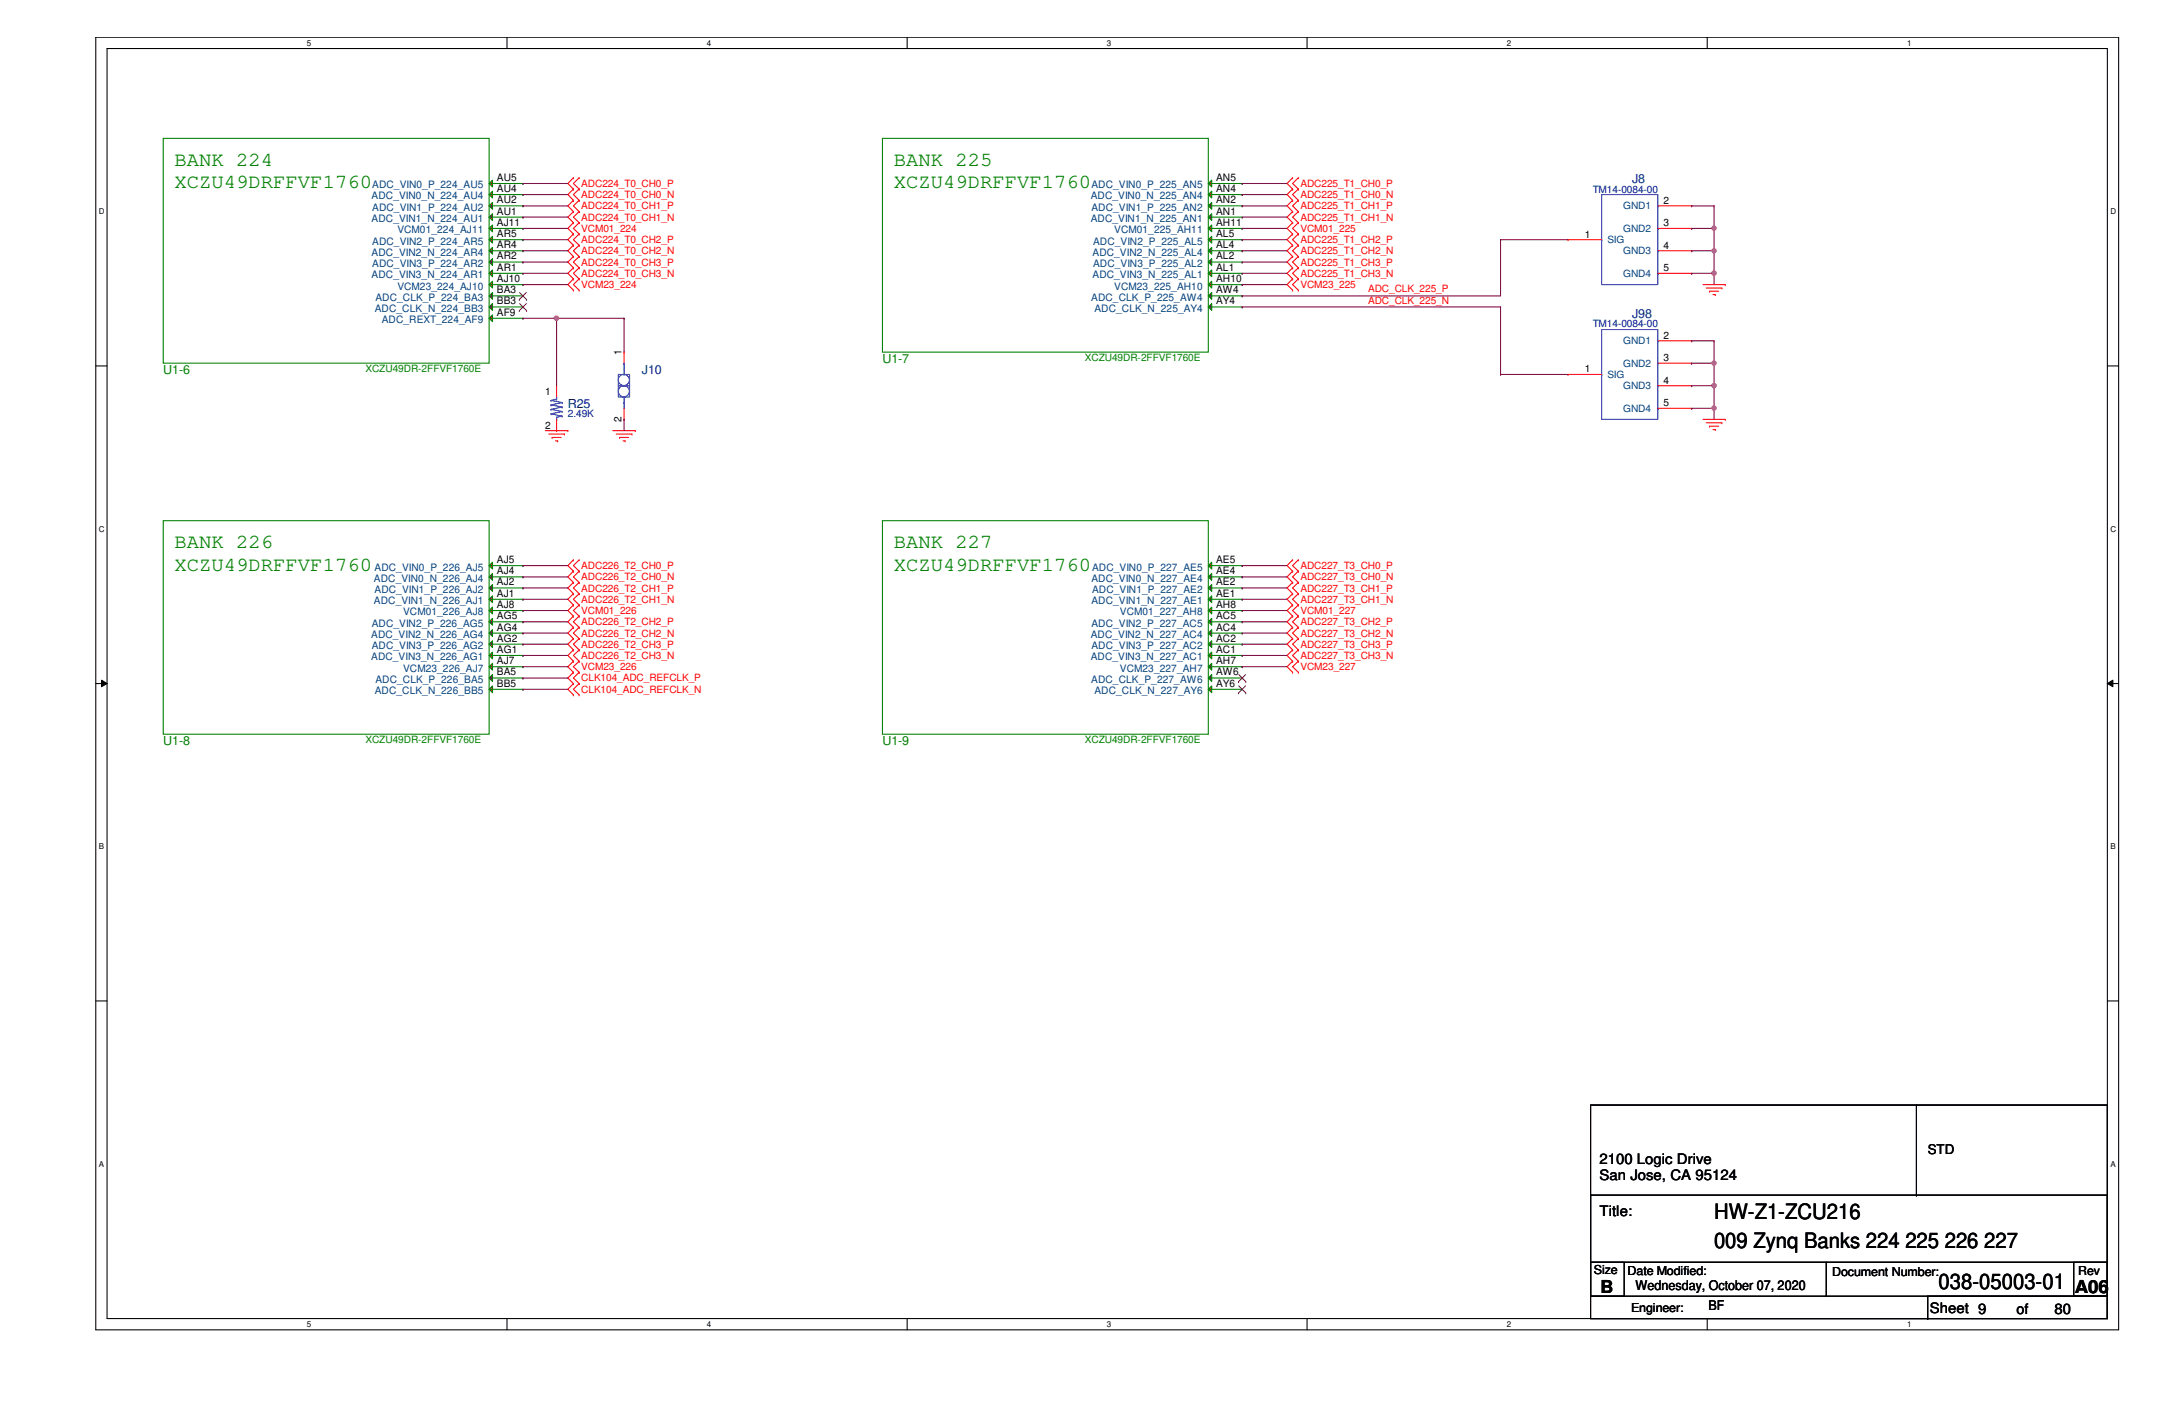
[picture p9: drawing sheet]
<svg xmlns="http://www.w3.org/2000/svg" width="432mm" height="279mm" viewBox="0 0 432 279" stroke-linecap="round" stroke-linejoin="round" font-family="sans-serif">
<path d="M19.1 7.4h402.3v257.1h-402.3zM21.3 9.7h397.8v252.5h-397.8z" fill="none" stroke="#000" stroke-width=".21"/>
<g fill="#fff">
<path d="M61 7.7h.9v1.7h-.9z"/>
<path d="M61 262.5h.9v1.7h-.9z"/>
</g>
<path d="M100.8 7.4v2.3M100.8 262.2v2.3" fill="none" stroke="#000" stroke-width=".21"/>
<g fill="#fff">
<path d="M140.6 7.7h.9v1.7h-.9z"/>
<path d="M140.6 262.5h.9v1.7h-.9z"/>
</g>
<path d="M180.4 7.4v2.3M180.4 262.2v2.3" fill="none" stroke="#000" stroke-width=".21"/>
<g fill="#fff">
<path d="M220.2 7.7h.9v1.7h-.9z"/>
<path d="M220.2 262.5h.9v1.7h-.9z"/>
</g>
<path d="M260 7.4v2.3M260 262.2v2.3" fill="none" stroke="#000" stroke-width=".21"/>
<g fill="#fff">
<path d="M299.7 7.7h.9v1.7h-.9z"/>
<path d="M299.7 262.5h.9v1.7h-.9z"/>
</g>
<path d="M339.6 7.4v2.3M339.6 262.2v2.3" fill="none" stroke="#000" stroke-width=".21"/>
<g fill="#fff">
<path d="M379.3 7.7h.9v1.7h-.9z"/>
<path d="M379.3 262.5h.9v1.7h-.9z"/>
<path d="M19.6 41.2h1.2v1.8h-1.2z"/>
<path d="M419.7 41.2h1.2v1.8h-1.2z"/>
<path d="M19.6 104.3h1.2v1.8h-1.2z"/>
<path d="M419.7 104.3h1.2v1.8h-1.2z"/>
</g>
<path d="M19.1 72.8h2.2M419.1 72.8h2.3" fill="none" stroke="#000" stroke-width=".21"/>
<g fill="#fff">
<path d="M19.6 167.5h1.1v1.7h-1.1z"/>
<path d="M419.7 167.5h1.1v1.7h-1.1z"/>
</g>
<path d="M19.1 135.9h2.2M419.1 135.9h2.3" fill="none" stroke="#000" stroke-width=".21"/>
<path d="M20.2 135.3l1.1 .6-1.1 .7zM419.1 135.9l1.1-.6v1.3z" fill="#000"/>
<path d="M20.2 135.3l1.1 .6-1.1 .7zM419.1 135.9l1.1-.6v1.3z" fill="none" stroke="#000" stroke-width=".2"/>
<g fill="#fff">
<path d="M19.6 230.6h1.1v1.8h-1.1z"/>
<path d="M419.7 230.6h1.1v1.8h-1.1z"/>
</g>
<g fill="none" stroke="#000" stroke-width=".21">
<path d="M19.1 199.1h2.2M419.1 199.1h2.3M316.4 219.8h102.7v42.4h-102.7zM381.2 219.8v17.9M316.4 237.7h102.7v13.3h-102.7zM381.2 237.7h.1M316.4 251h46.9v6.8h-46.9zM316.4 251h6.6v6.8h-6.6zM363.3 251h55.8v6.8h-55.8zM383.4 257.8h35.7v4.4h-35.7zM412.5 251h6.6v6.8h-6.6zM316.4 262.2h67"/>
<path d="M383.4 262.2h.1"/>
</g>
<g fill="none" stroke="#f00" stroke-width=".21">
<path d="M114 35.3h.1M114 37.6h.1M114 39.8h.1M114 35.3l-1.1 1.2 1.1 1.1M114 37.6l-1.1 1.1 1.1 1.1M114 39.8l-1.1 1.1 1.1 1.2M115.2 37.6h.1M115.2 35.3h.1M115.2 39.8h.1M115.2 35.3l-1.2 1.2 1.2 1.1M115.2 37.6l-1.2 1.1 1.2 1.1M115.2 39.8l-1.2 1.1 1.2 1.2"/>
<path d="M257.1 35.3h.1M257.1 37.6h.1M257.1 39.8h.1M257.1 35.3l-1.1 1.2 1.1 1.1M257.1 37.6l-1.1 1.1 1.1 1.1M257.1 39.8l-1.1 1.1 1.1 1.2M258.2 37.6h.1M258.2 35.3h.1M258.2 39.8h.1M258.2 35.3l-1.1 1.2 1.1 1.1M258.2 37.6l-1.1 1.1 1.1 1.1M258.2 39.8l-1.1 1.1 1.1 1.2"/>
<path d="M114 42.1h.1M114 44.3h.1M114 46.5h.1M114 48.8h.1M114 51h.1M114 53.3h.1M114 55.5h.1M114 57.7h.1M114 42.1l-1.1 1.1 1.1 1.1M114 44.3l-1.1 1.1 1.1 1.1M114 46.5l-1.1 1.2 1.1 1.1M114 48.8l-1.1 1.1 1.1 1.1"/>
<path d="M114 51l-1.1 1.1 1.1 1.2M114 53.3l-1.1 1.1 1.1 1.1M114 55.5l-1.1 1.1 1.1 1.1M115.2 42.1h.1M115.2 44.3h.1M115.2 46.5h.1M115.2 48.8h.1M115.2 51h.1M115.2 53.3h.1M115.2 55.5h.1M115.2 57.7h.1M115.2 42.1l-1.2 1.1 1.2 1.1"/>
<path d="M115.2 44.3l-1.2 1.1 1.2 1.1M115.2 46.5l-1.2 1.2 1.2 1.1M115.2 48.8l-1.2 1.1 1.2 1.1M115.2 51l-1.2 1.1 1.2 1.2M115.2 53.3l-1.2 1.1 1.2 1.1M115.2 55.5l-1.2 1.1 1.2 1.1M257.1 42.1h.1M257.1 44.3h.1M257.1 46.5h.1M257.1 48.8h.1M257.1 51h.1M257.1 53.3h.1"/>
<path d="M257.1 55.5h.1M257.1 57.7h.1M257.1 42.1l-1.1 1.1 1.1 1.1M257.1 44.3l-1.1 1.1 1.1 1.1M257.1 46.5l-1.1 1.2 1.1 1.1M257.1 48.8l-1.1 1.1 1.1 1.1M257.1 51l-1.1 1.1 1.1 1.2M257.1 53.3l-1.1 1.1 1.1 1.1M257.1 55.5l-1.1 1.1 1.1 1.1M258.2 42.1h.1M258.2 44.3h.1M258.2 46.5h.1"/>
<path d="M258.2 48.8h.1M258.2 51h.1M258.2 53.3h.1M258.2 55.5h.1M258.2 57.7h.1M258.2 42.1l-1.1 1.1 1.1 1.1M258.2 44.3l-1.1 1.1 1.1 1.1M258.2 46.5l-1.1 1.2 1.1 1.1M258.2 48.8l-1.1 1.1 1.1 1.1M258.2 51l-1.1 1.1 1.1 1.2M258.2 53.3l-1.1 1.1 1.1 1.1M258.2 55.5l-1.1 1.1 1.1 1.1"/>
<path d="M338.7 56.6h4.5M339.3 57.3h3.2M340 57.9h.1M340 57.9h1.8M340.7 58.6h.5M341.2 58.6h.1M342.5 57.3h.1M343.2 56.6h.1M110.7 76.7h.1M110.7 76.7v2.3M108.5 85.6h4.4M109.1 86.3h3.2"/>
<path d="M109.8 87h.1M109.8 87h1.8M110.5 87.7h.4M110.7 85.6h.1M110.7 83.4v2.2M110.9 87.7h.1M112.3 86.3h.1M112.9 85.6h.1M121.9 85.6h4.5M122.6 86.3h3.1M123.2 87h.1M123.2 87h1.8"/>
<path d="M123.9 87.7h.4M124.3 87.7h.1M125.7 86.3h.1M126.4 85.6h.1M338.7 83.4h4.5M339.3 84.1h3.2M340 84.8h.1M340 84.8h1.8M340.7 85.4h.5M341.2 85.4h.1M342.5 84.1h.1M343.2 83.4h.1"/>
<path d="M114 111.3h.1M114 113.6h.1M114 115.8h.1M114 118.1h.1M114 111.3l-1.1 1.2 1.1 1.1M114 113.6l-1.1 1.1 1.1 1.1M114 115.8l-1.1 1.1 1.1 1.2M114 118.1l-1.1 1.1 1.1 1.1M115.2 113.6h.1M115.2 111.3h.1M115.2 115.8h.1M115.2 118.1h.1"/>
<path d="M115.2 111.3l-1.2 1.2 1.2 1.1M115.2 113.6l-1.2 1.1 1.2 1.1M115.2 115.8l-1.2 1.1 1.2 1.2M115.2 118.1l-1.2 1.1 1.2 1.1M257.1 111.3h.1M257.1 113.6h.1M257.1 115.8h.1M257.1 118.1h.1M257.1 111.3l-1.1 1.2 1.1 1.1M257.1 113.6l-1.1 1.1 1.1 1.1M257.1 115.8l-1.1 1.1 1.1 1.2M257.1 118.1l-1.1 1.1 1.1 1.1"/>
<path d="M258.2 113.6h.1M258.2 111.3h.1M258.2 115.8h.1M258.2 118.1h.1M258.2 111.3l-1.1 1.2 1.1 1.1M258.2 113.6l-1.1 1.1 1.1 1.1M258.2 115.8l-1.1 1.1 1.1 1.2M258.2 118.1l-1.1 1.1 1.1 1.1M114 120.3h.1M114 122.5h.1M114 124.8h.1M114 127h.1"/>
<path d="M114 129.2h.1M114 131.5h.1M114 133.7h.1M114 135.9h.1M114 138.2h.1M114 120.3l-1.1 1.1 1.1 1.1M114 122.5l-1.1 1.2 1.1 1.1M114 124.8l-1.1 1.1 1.1 1.1M114 127l-1.1 1.1 1.1 1.1M114 129.2l-1.1 1.1 1.1 1.2M114 131.5l-1.1 1.1 1.1 1.1M114 133.7l-1.1 1.1 1.1 1.1"/>
<path d="M114 135.9l-1.1 1.2 1.1 1.1M115.2 120.3h.1M115.2 122.5h.1M115.2 124.8h.1M115.2 127h.1M115.2 129.2h.1M115.2 131.5h.1M115.2 133.7h.1M115.2 135.9h.1M115.2 138.2h.1M115.2 120.3l-1.2 1.1 1.2 1.1M115.2 122.5l-1.2 1.2 1.2 1.1"/>
<path d="M115.2 124.8l-1.2 1.1 1.2 1.1M115.2 127l-1.2 1.1 1.2 1.1M115.2 129.2l-1.2 1.1 1.2 1.2M115.2 131.5l-1.2 1.1 1.2 1.1M115.2 133.7l-1.2 1.1 1.2 1.1M115.2 135.9l-1.2 1.2 1.2 1.1M257.1 120.3h.1M257.1 122.5h.1M257.1 124.8h.1M257.1 127h.1M257.1 129.2h.1M257.1 131.5h.1"/>
<path d="M257.1 133.7h.1M257.1 120.3l-1.1 1.1 1.1 1.1M257.1 122.5l-1.1 1.2 1.1 1.1M257.1 124.8l-1.1 1.1 1.1 1.1M257.1 127l-1.1 1.1 1.1 1.1M257.1 129.2l-1.1 1.1 1.1 1.2M257.1 131.5l-1.1 1.1 1.1 1.1M258.2 120.3h.1M258.2 122.5h.1M258.2 124.8h.1M258.2 127h.1M258.2 129.2h.1"/>
<path d="M258.2 131.5h.1M258.2 133.7h.1M258.2 120.3l-1.1 1.1 1.1 1.1M258.2 122.5l-1.1 1.2 1.1 1.1M258.2 124.8l-1.1 1.1 1.1 1.1M258.2 127l-1.1 1.1 1.1 1.1M258.2 129.2l-1.1 1.1 1.1 1.2M258.2 131.5l-1.1 1.1 1.1 1.1"/>
</g>
<g fill="none" stroke="#00f" stroke-width=".21">
<path d="M109.6 79.6h.1M109.6 79.6l2.2 .5M110.7 79h.1M110.7 79.4h.1M110.7 79v.4M110.7 79.4l-1.1 .2M109.6 82.3h.1M109.6 81.4h.1M109.6 80.5h.1M109.6 82.3l2.2 .5M109.6 81.4l2.2 .4M109.6 80.5l2.2 .4"/>
<path d="M110.7 83.4h.1M110.7 83h.1M110.7 83v.4M111.8 80.1h.1M111.8 82.8h.1M111.8 81.8h.1M111.8 80.9h.1M111.8 82.8l-1.1 .2M111.8 81.8l-2.2 .5M111.8 80.9l-2.2 .5M111.8 80.1l-2.2 .4"/>
</g>
<path d="M175.5 27.5h64.8v42.5h-64.8z" fill="none" stroke="#008000" stroke-width=".21"/>
<path d="M240.3 36.5l.7-.7v1.4z" fill="#f00"/>
<path d="M240.3 36.5l.7-.7v1.4zM240.3 36.5h6.8M247.1 36.5h.1" fill="none" stroke="#008000" stroke-width=".21"/>
<path d="M240.3 38.7l.7-.7v1.4z" fill="#f00"/>
<path d="M240.3 38.7l.7-.7v1.4zM240.3 38.7h6.8M247.1 38.7h.1" fill="none" stroke="#008000" stroke-width=".21"/>
<path d="M240.3 40.9l.7-.6v1.3z" fill="#f00"/>
<path d="M240.3 40.9l.7-.6v1.3zM240.3 40.9h6.8M247.1 40.9h.1" fill="none" stroke="#008000" stroke-width=".21"/>
<path d="M240.3 43.2l.7-.7v1.4z" fill="#f00"/>
<path d="M240.3 43.2l.7-.7v1.4zM240.3 43.2h6.8M247.1 43.2h.1" fill="none" stroke="#008000" stroke-width=".21"/>
<path d="M240.3 45.4l.7-.7v1.4z" fill="#f00"/>
<path d="M240.3 45.4l.7-.7v1.4zM240.3 45.4h6.8M247.1 45.4h.1" fill="none" stroke="#008000" stroke-width=".21"/>
<path d="M240.3 47.7l.7-.7v1.3z" fill="#f00"/>
<path d="M240.3 47.7l.7-.7v1.3zM240.3 47.7h6.8M247.1 47.7h.1" fill="none" stroke="#008000" stroke-width=".21"/>
<path d="M240.3 49.9l.7-.7v1.3z" fill="#f00"/>
<path d="M240.3 49.9l.7-.7v1.3zM240.3 49.9h6.8M247.1 49.9h.1" fill="none" stroke="#008000" stroke-width=".21"/>
<path d="M240.3 52.1l.7-.7v1.4z" fill="#f00"/>
<path d="M240.3 52.1l.7-.7v1.4zM240.3 52.1h6.8M247.1 52.1h.1" fill="none" stroke="#008000" stroke-width=".21"/>
<path d="M240.3 54.4l.7-.7v1.3z" fill="#f00"/>
<path d="M240.3 54.4l.7-.7v1.3zM240.3 54.4h6.8M247.1 54.4h.1" fill="none" stroke="#008000" stroke-width=".21"/>
<path d="M240.3 56.6l.7-.7v1.4z" fill="#f00"/>
<path d="M240.3 56.6l.7-.7v1.4zM240.3 56.6h6.8M247.1 56.6h.1" fill="none" stroke="#008000" stroke-width=".21"/>
<path d="M240.3 58.8l.7-.6v1.3z" fill="#f00"/>
<path d="M240.3 58.8l.7-.6v1.3zM240.3 58.8h6.8M247.1 58.8h.1" fill="none" stroke="#008000" stroke-width=".21"/>
<path d="M240.3 61l.7-.6v1.3z" fill="#f00"/>
<path d="M240.3 61l.7-.6v1.3zM240.3 61h6.8M247.1 61h.1M32.5 103.5h64.8v42.5h-64.8z" fill="none" stroke="#008000" stroke-width=".21"/>
<path d="M318.6 38.7h11.1v17.9h-11.1zM318.6 47.7h.1M329.7 45.4h.1M329.7 49.9h.1M329.7 54.4h.1M329.7 40.9h.1" fill="none" stroke="#00f" stroke-width=".21"/>
<path d="M311.9 47.7h.1M311.9 47.7h6.7M329.7 40.9h6.8M329.7 45.4h6.8M329.7 49.9h6.8M329.7 54.4h6.8M336.5 40.9h.1M336.5 45.4h.1M336.5 49.9h.1M336.5 54.4h.1" fill="none" stroke="#f00" stroke-width=".21"/>
<path d="M97.3 112.5l.7-.7v1.4z" fill="#f00"/>
<path d="M97.3 112.5l.7-.7v1.4zM97.3 112.5h6.7M104 112.5h.1" fill="none" stroke="#008000" stroke-width=".21"/>
<path d="M97.3 114.7l.7-.7v1.4z" fill="#f00"/>
<path d="M97.3 114.7l.7-.7v1.4zM97.3 114.7h6.7M104 114.7h.1" fill="none" stroke="#008000" stroke-width=".21"/>
<path d="M97.3 116.9l.7-.7v1.4z" fill="#f00"/>
<path d="M97.3 116.9l.7-.7v1.4zM97.3 116.9h6.7M104 116.9h.1" fill="none" stroke="#008000" stroke-width=".21"/>
<path d="M97.3 119.2l.7-.7v1.3z" fill="#f00"/>
<path d="M97.3 119.2l.7-.7v1.3zM97.3 119.2h6.7M104 119.2h.1" fill="none" stroke="#008000" stroke-width=".21"/>
<path d="M98 120.7v1.4l-.7-.7z" fill="#f00"/>
<path d="M97.3 121.4h6.7M98 120.7v1.4l-.7-.7zM104 121.4h.1" fill="none" stroke="#008000" stroke-width=".21"/>
<path d="M97.3 123.7l.7-.7v1.3z" fill="#f00"/>
<path d="M97.3 123.7l.7-.7v1.3zM97.3 123.7h6.7M104 123.7h.1" fill="none" stroke="#008000" stroke-width=".21"/>
<path d="M97.3 125.9l.7-.7v1.4z" fill="#f00"/>
<path d="M97.3 125.9l.7-.7v1.4zM97.3 125.9h6.7M104 125.9h.1" fill="none" stroke="#008000" stroke-width=".21"/>
<path d="M98 127.4v1.4l-.7-.7z" fill="#f00"/>
<path d="M97.3 128.1h6.7M98 127.4v1.4l-.7-.7zM104 128.1h.1" fill="none" stroke="#008000" stroke-width=".21"/>
<path d="M97.3 130.3l.7-.6v1.3z" fill="#f00"/>
<path d="M97.3 130.3l.7-.6v1.3zM97.3 130.3h6.7M104 130.3h.1" fill="none" stroke="#008000" stroke-width=".21"/>
<path d="M97.3 132.6l.7-.7v1.4z" fill="#f00"/>
<path d="M97.3 132.6l.7-.7v1.4zM97.3 132.6h6.7M104 132.6h.1" fill="none" stroke="#008000" stroke-width=".21"/>
<path d="M97.3 134.8l.7-.6v1.3z" fill="#f00"/>
<path d="M97.3 134.8l.7-.6v1.3zM97.3 134.8h6.7M104 134.8h.1" fill="none" stroke="#008000" stroke-width=".21"/>
<path d="M98 136.4v1.4l-.7-.7z" fill="#f00"/>
<path d="M175.5 103.5h64.8v42.5h-64.8zM97.3 137.1h6.7M98 136.4v1.4l-.7-.7zM104 137.1h.1" fill="none" stroke="#008000" stroke-width=".21"/>
<path d="M240.3 112.5l.7-.7v1.4z" fill="#f00"/>
<path d="M240.3 112.5l.7-.7v1.4zM240.3 112.5h6.8M247.1 112.5h.1" fill="none" stroke="#008000" stroke-width=".21"/>
<path d="M240.3 114.7l.7-.7v1.4z" fill="#f00"/>
<path d="M240.3 114.7l.7-.7v1.4zM240.3 114.7h6.8M247.1 114.7h.1" fill="none" stroke="#008000" stroke-width=".21"/>
<path d="M240.3 116.9l.7-.7v1.4z" fill="#f00"/>
<path d="M240.3 116.9l.7-.7v1.4zM240.3 116.9h6.8M247.1 116.9h.1" fill="none" stroke="#008000" stroke-width=".21"/>
<path d="M240.3 119.2l.7-.7v1.3z" fill="#f00"/>
<path d="M240.3 119.2l.7-.7v1.3zM240.3 119.2h6.8M247.1 119.2h.1" fill="none" stroke="#008000" stroke-width=".21"/>
<path d="M240.3 121.4l.7-.7v1.4z" fill="#f00"/>
<path d="M240.3 121.4l.7-.7v1.4zM240.3 121.4h6.8M247.1 121.4h.1" fill="none" stroke="#008000" stroke-width=".21"/>
<path d="M240.3 123.7l.7-.7v1.3z" fill="#f00"/>
<path d="M240.3 123.7l.7-.7v1.3zM240.3 123.7h6.8M247.1 123.7h.1" fill="none" stroke="#008000" stroke-width=".21"/>
<path d="M240.3 125.9l.7-.7v1.4z" fill="#f00"/>
<path d="M240.3 125.9l.7-.7v1.4zM240.3 125.9h6.8M247.1 125.9h.1" fill="none" stroke="#008000" stroke-width=".21"/>
<path d="M240.3 128.1l.7-.7v1.4z" fill="#f00"/>
<path d="M240.3 128.1l.7-.7v1.4zM240.3 128.1h6.8M247.1 128.1h.1" fill="none" stroke="#008000" stroke-width=".21"/>
<path d="M240.3 130.3l.7-.6v1.3z" fill="#f00"/>
<path d="M240.3 130.3l.7-.6v1.3zM240.3 130.3h6.8M247.1 130.3h.1" fill="none" stroke="#008000" stroke-width=".21"/>
<path d="M240.3 132.6l.7-.7v1.4z" fill="#f00"/>
<path d="M240.3 132.6l.7-.7v1.4zM240.3 132.6h6.8M247.1 132.6h.1" fill="none" stroke="#008000" stroke-width=".21"/>
<path d="M240.3 134.8l.7-.6v1.3z" fill="#f00"/>
<path d="M240.3 134.8l.7-.6v1.3zM240.3 134.8h6.8M247.1 134.8h.1" fill="none" stroke="#008000" stroke-width=".21"/>
<path d="M246.3 135.6h.1M246.4 134.2l1.4 1.4M247.7 134.2l-1.4 1.4M247.8 135.6h.1" fill="none" stroke="#804000" stroke-width=".2"/>
<path d="M240.3 137.1l.7-.7v1.4z" fill="#f00"/>
<path d="M32.5 27.5h64.8v44.7h-64.8zM240.3 137.1l.7-.7v1.4zM240.3 137.1h6.8M247.1 137.1h.1" fill="none" stroke="#008000" stroke-width=".21"/>
<path d="M246.3 137.8h.1M246.4 136.4l1.4 1.4M247.7 136.4l-1.4 1.4M247.8 137.8h.1" fill="none" stroke="#804000" stroke-width=".2"/>
<g fill="none" stroke="#00f" stroke-width=".21">
<path d="M123 74.5h2.2v2.2h-2.2zM123 76.7h2.2v2.3h-2.2zM124.1 72.2h.1M124.1 74.5h.1M124.1 72.2v2.3M124.1 79v2.2M318.6 65.5h11.1v17.9h-11.1zM318.6 74.5h.1M329.7 72.2h.1M329.7 76.7h.1M329.7 67.8h.1M124.1 80.1h.1"/>
<path d="M329.7 81.2h.1"/>
<circle cx="124.1" cy="77.8" r="1.1"/>
<circle cx="124.1" cy="75.6" r="1.1"/>
</g>
<g fill="none" stroke="#f00" stroke-width=".21">
<path d="M124.1 70h.1M124.1 70v2.2M311.9 74.5h.1M311.9 74.5h6.7M329.7 67.8h6.8M329.7 72.2h6.8M329.7 76.7h6.8M336.5 67.8h.1M336.5 72.2h.1M336.5 76.7h.1M124.1 83.4h.1M124.1 81.2v2.2"/>
<path d="M329.7 81.2h6.8M336.5 81.2h.1"/>
</g>
<path d="M98 35.8v1.4l-.7-.7z" fill="#f00"/>
<path d="M97.3 36.5h6.7M98 35.8v1.4l-.7-.7zM104 36.5h.1" fill="none" stroke="#008000" stroke-width=".21"/>
<path d="M98 38v1.4l-.7-.7z" fill="#f00"/>
<path d="M97.3 38.7h6.7M98 38v1.4l-.7-.7zM104 38.7h.1" fill="none" stroke="#008000" stroke-width=".21"/>
<path d="M98 40.3v1.3l-.7-.7z" fill="#f00"/>
<path d="M97.3 40.9h6.7M98 40.3v1.3l-.7-.7zM104 40.9h.1" fill="none" stroke="#008000" stroke-width=".21"/>
<path d="M97.3 43.2l.7-.7v1.4z" fill="#f00"/>
<path d="M97.3 43.2l.7-.7v1.4zM97.3 43.2h6.7M104 43.2h.1" fill="none" stroke="#008000" stroke-width=".21"/>
<path d="M97.3 45.4l.7-.7v1.4z" fill="#f00"/>
<path d="M97.3 45.4l.7-.7v1.4zM97.3 45.4h6.7M104 45.4h.1" fill="none" stroke="#008000" stroke-width=".21"/>
<path d="M97.3 47.7l.7-.7v1.3z" fill="#f00"/>
<path d="M97.3 47.7l.7-.7v1.3zM97.3 47.7h6.7M104 47.7h.1" fill="none" stroke="#008000" stroke-width=".21"/>
<path d="M97.3 49.9l.7-.7v1.3z" fill="#f00"/>
<path d="M97.3 49.9l.7-.7v1.3zM97.3 49.9h6.7M104 49.9h.1" fill="none" stroke="#008000" stroke-width=".21"/>
<path d="M97.3 52.1l.7-.7v1.4z" fill="#f00"/>
<path d="M97.3 52.1l.7-.7v1.4zM97.3 52.1h6.7M104 52.1h.1" fill="none" stroke="#008000" stroke-width=".21"/>
<path d="M98 53.7v1.3l-.7-.6z" fill="#f00"/>
<path d="M97.3 54.4h6.7M98 53.7v1.3l-.7-.6zM104 54.4h.1" fill="none" stroke="#008000" stroke-width=".21"/>
<path d="M98 55.9v1.4l-.7-.7z" fill="#f00"/>
<path d="M97.3 56.6h6.7M98 55.9v1.4l-.7-.7zM104 56.6h.1" fill="none" stroke="#008000" stroke-width=".21"/>
<path d="M97.3 58.8l.7-.6v1.3z" fill="#f00"/>
<path d="M97.3 58.8l.7-.6v1.3zM97.3 58.8h6.7M104 58.8h.1" fill="none" stroke="#008000" stroke-width=".21"/>
<path d="M103.3 59.6h.1M103.3 58.2l1.4 1.4M104.7 58.2l-1.4 1.4M104.7 59.6h.1" fill="none" stroke="#804000" stroke-width=".2"/>
<path d="M98 60.4v1.3l-.7-.7z" fill="#f00"/>
<path d="M97.3 61h6.7M98 60.4v1.3l-.7-.7zM104 61h.1" fill="none" stroke="#008000" stroke-width=".21"/>
<path d="M103.3 61.8h.1M103.3 60.4l1.4 1.4M104.7 60.4l-1.4 1.4M104.7 61.8h.1" fill="none" stroke="#804000" stroke-width=".2"/>
<path d="M97.3 63.3l.7-.7v1.4z" fill="#f00"/>
<path d="M97.3 63.3l.7-.7v1.4zM97.3 63.3h6.7M104 63.3h.1" fill="none" stroke="#008000" stroke-width=".21"/>
<path d="M104 63.3h.1M104 63.3h20.1M110.7 63.3h.1M110.7 63.3v13.4M124.1 63.3h.1M124.1 63.3v6.7" fill="none" stroke="#800040" stroke-width=".21"/>
<circle cx="110.7" cy="63.3" r=".44" fill="#f0f"/>
<circle cx="110.7" cy="63.3" r=".44" fill="none" stroke="#f0f" stroke-width=".21"/>
<g fill="none" stroke="#800040" stroke-width=".21">
<path d="M104 36.5h.1M104 38.7h.1M104 36.5h8.9M104 38.7h8.9M247.1 36.5h.1M247.1 38.7h.1M247.1 36.5h8.9M247.1 38.7h8.9M104 40.9h.1M104 43.2h.1M104 45.4h.1M104 47.7h.1"/>
<path d="M104 49.9h.1M104 52.1h.1M104 54.4h.1M104 56.6h.1M104 40.9h8.9M104 43.2h8.9M104 45.4h8.9M104 47.7h8.9M104 49.9h8.9M104 52.1h8.9M104 54.4h8.9M104 56.6h8.9"/>
<path d="M247.1 40.9h.1M247.1 43.2h.1M247.1 45.4h.1M247.1 47.7h.1M247.1 49.9h.1M247.1 52.1h.1M247.1 54.4h.1M247.1 56.6h.1M247.1 40.9h8.9M247.1 43.2h8.9M247.1 45.4h8.9M247.1 47.7h8.9"/>
<path d="M247.1 49.9h8.9M247.1 52.1h8.9M247.1 54.4h8.9M247.1 56.6h8.9M336.5 40.9h.1M336.5 40.9h4.4M340.9 40.9h.1M340.9 40.9v4.5M124.1 83.4h.1M124.1 83.4v2.2M104 112.5h.1M104 114.7h.1"/>
<path d="M104 116.9h.1M104 119.2h.1M104 112.5h8.9M104 114.7h8.9M104 116.9h8.9M104 119.2h8.9M247.1 112.5h.1M247.1 114.7h.1M247.1 116.9h.1M247.1 119.2h.1M247.1 112.5h8.9M247.1 114.7h8.9"/>
<path d="M247.1 116.9h8.9M247.1 119.2h8.9M104 121.4h.1M104 123.7h.1M104 125.9h.1M104 128.1h.1M104 130.3h.1M104 132.6h.1M104 121.4h8.9M104 123.7h8.9M104 125.9h8.9M104 128.1h8.9"/>
<path d="M104 130.3h8.9M104 132.6h8.9M247.1 121.4h.1M247.1 123.7h.1M247.1 125.9h.1M247.1 128.1h.1M247.1 130.3h.1M247.1 132.6h.1M247.1 121.4h8.9M247.1 123.7h8.9M247.1 125.9h8.9M247.1 128.1h8.9"/>
<path d="M247.1 130.3h8.9M247.1 132.6h8.9"/>
</g>
<circle cx="340.9" cy="45.4" r=".43" fill="#f0f"/>
<circle cx="340.9" cy="45.4" r=".43" fill="none" stroke="#f0f" stroke-width=".21"/>
<path d="M336.5 45.4h.1M336.5 49.9h.1M336.5 45.4h4.4M336.5 49.9h4.4M340.9 45.4h.1M340.9 49.9h.1M340.9 45.4v9" fill="none" stroke="#800040" stroke-width=".21"/>
<circle cx="340.9" cy="54.3" r=".44" fill="#f0f"/>
<circle cx="340.9" cy="54.3" r=".44" fill="none" stroke="#f0f" stroke-width=".21"/>
<circle cx="340.9" cy="49.9" r=".43" fill="#f0f"/>
<circle cx="340.9" cy="49.9" r=".43" fill="none" stroke="#f0f" stroke-width=".21"/>
<g fill="none" stroke="#800040" stroke-width=".21">
<path d="M247.1 58.8h.1M247.1 58.8h51.4M336.5 54.4h.1M336.5 54.4h4.4M340.9 54.4h.1M340.9 54.4v2.2M247.1 61h.1M247.1 61h51.4M336.5 67.8h.1M336.5 72.2h.1M336.5 67.8h4.4M336.5 72.2h4.4"/>
<path d="M340.9 67.8h.1M340.9 72.2h.1M340.9 67.8v8.9"/>
</g>
<circle cx="340.9" cy="76.7" r=".44" fill="#f0f"/>
<circle cx="340.9" cy="76.7" r=".44" fill="none" stroke="#f0f" stroke-width=".21"/>
<circle cx="340.9" cy="72.2" r=".43" fill="#f0f"/>
<circle cx="340.9" cy="72.2" r=".43" fill="none" stroke="#f0f" stroke-width=".21"/>
<path d="M336.5 76.7h.1M336.5 76.7h4.4M340.9 76.7h.1M340.9 76.7v4.5h-4.4M336.5 81.2h.1" fill="none" stroke="#800040" stroke-width=".21"/>
<circle cx="340.9" cy="81.1" r=".43" fill="#f0f"/>
<circle cx="340.9" cy="81.1" r=".43" fill="none" stroke="#f0f" stroke-width=".21"/>
<g fill="none" stroke="#800040" stroke-width=".21">
<path d="M298.5 47.7h.1M298.5 47.7v11.1M298.5 47.7h13.4M298.5 74.5h.1M298.5 61h.1M298.5 74.5h13.4M298.5 61v13.5M340.9 81.2h.1M340.9 81.2v2.2M104 134.8h.1M104 137.1h.1M104 134.8h8.9"/>
<path d="M104 137.1h8.9"/>
</g>
<circle cx="110.7" cy="63.3" r=".44" fill="#f0f"/>
<circle cx="110.7" cy="63.3" r=".44" fill="none" stroke="#f0f" stroke-width=".21"/>
<circle cx="340.9" cy="45.4" r=".43" fill="#f0f"/>
<circle cx="340.9" cy="45.4" r=".43" fill="none" stroke="#f0f" stroke-width=".21"/>
<circle cx="340.9" cy="54.3" r=".44" fill="#f0f"/>
<circle cx="340.9" cy="54.3" r=".44" fill="none" stroke="#f0f" stroke-width=".21"/>
<circle cx="340.9" cy="49.9" r=".43" fill="#f0f"/>
<circle cx="340.9" cy="49.9" r=".43" fill="none" stroke="#f0f" stroke-width=".21"/>
<circle cx="340.9" cy="76.7" r=".44" fill="#f0f"/>
<circle cx="340.9" cy="76.7" r=".44" fill="none" stroke="#f0f" stroke-width=".21"/>
<circle cx="340.9" cy="72.2" r=".43" fill="#f0f"/>
<circle cx="340.9" cy="72.2" r=".43" fill="none" stroke="#f0f" stroke-width=".21"/>
<circle cx="340.9" cy="81.1" r=".43" fill="#f0f"/>
<circle cx="340.9" cy="81.1" r=".43" fill="none" stroke="#f0f" stroke-width=".21"/>
<g font-size="4.2">
<text x="340.9" y="242.4">HW-Z1-ZCU216</text>
<text x="340.9" y="248.2">009 Zynq Banks 224 225 226 227</text>
<text x="385.6" y="256.4">038-05003-01</text>
</g>
<g font-size="4" fill="#008000">
<text x="34.7" y="33">BANK 224</text>
<text x="177.8" y="33">BANK 225</text>
<text x="34.7" y="37.5">XCZU49DRFFVF1760</text>
<text x="177.8" y="37.5">XCZU49DRFFVF1760</text>
<text x="34.7" y="113.5">XCZU49DRFFVF1760</text>
<text x="34.7" y="109">BANK 226</text>
<text x="177.8" y="113.5">XCZU49DRFFVF1760</text>
<text x="177.8" y="109">BANK 227</text>
</g>
<g font-size="3.6">
<text x="318.3" y="257">B</text>
<text x="412.7" y="257">A06</text>
</g>
<g font-size="2.9">
<text x="318.1" y="231.5">2100 Logic Drive</text>
<text x="318.1" y="234.7">San Jose, CA 95124</text>
<text x="318.1" y="241.8">Title:</text>
<text x="383.8" y="261">Sheet 9</text>
<text x="401.1" y="261.2">of</text>
<text x="408.6" y="261.2">80</text>
</g>
<g font-size="2.7">
<text x="383.4" y="229.5">STD</text>
<text x="325.3" y="256.6">Wednesday, October 07, 2020</text>
<text x="339.8" y="260.6">BF</text>
</g>
<g font-size="2.5" fill="#000080">
<text x="324.6" y="36.5">J8</text>
<text x="324.6" y="63.3">J98</text>
<text x="127.7" y="74.5">J10</text>
<text x="112.9" y="81.2">R25</text>
</g>
<g font-size="2.5" fill="#008000">
<text x="32.5" y="74.5">U1-6</text>
<text x="175.5" y="72.3">U1-7</text>
<text x="32.5" y="148.3">U1-8</text>
<text x="175.5" y="148.3">U1-9</text>
</g>
<g font-size="2.5">
<text x="317" y="253.3">Size</text>
<text x="323.7" y="253.5">Date Modified:</text>
<text x="364.4" y="253.7">Document Number:</text>
<text x="413.3" y="253.5">Rev</text>
<text x="324.4" y="260.9">Engineer:</text>
</g>
<g font-size="2">
<text x="98.8" y="36">AU5</text>
<text x="241.9" y="36">AN5</text>
<text x="98.8" y="38.2">AU4</text>
<text x="98.8" y="40.4">AU2</text>
<text x="241.9" y="38.2">AN4</text>
<text x="241.9" y="40.4">AN2</text>
<text x="330.9" y="40.5">2</text>
<text x="98.8" y="42.7">AU1</text>
<text x="98.8" y="44.9">AJ11</text>
<text x="98.8" y="47.2">AR5</text>
<text x="241.9" y="42.7">AN1</text>
<text x="241.9" y="44.9">AH11</text>
<text x="241.9" y="47.2">AL5</text>
<text x="315.2" y="47.2">1</text>
<text x="330.9" y="45">3</text>
<text x="98.8" y="49.4">AR4</text>
<text x="98.8" y="51.6">AR2</text>
<text x="98.8" y="53.8">AR1</text>
<text x="241.9" y="49.4">AL4</text>
<text x="241.9" y="51.6">AL2</text>
<text x="241.9" y="53.8">AL1</text>
<text x="330.9" y="49.5">4</text>
<text x="330.9" y="53.9">5</text>
<text x="98.8" y="56.1">AJ10</text>
<text x="98.8" y="58.3">BA3</text>
<text x="241.9" y="56.1">AH10</text>
<text x="241.9" y="58.3">AW4</text>
<text x="98.8" y="60.5">BB3</text>
<text x="98.8" y="62.8">AF9</text>
<text x="241.9" y="60.5">AY4</text>
<text x="123.6" y="70.7" transform="rotate(-90 123.6 70.7)">1</text>
<text x="330.9" y="67.4">2</text>
<text x="330.9" y="71.8">3</text>
<text x="315.2" y="74">1</text>
<text x="330.9" y="76.3">4</text>
<text x="108.5" y="78.5">1</text>
<text x="123.6" y="83.9" transform="rotate(-90 123.6 83.9)">2</text>
<text x="330.9" y="80.8">5</text>
<text x="108.5" y="85.2">2</text>
<text x="98.8" y="112">AJ5</text>
<text x="241.9" y="112">AE5</text>
<text x="98.8" y="114.2">AJ4</text>
<text x="98.8" y="116.4">AJ2</text>
<text x="98.8" y="118.7">AJ1</text>
<text x="241.9" y="114.2">AE4</text>
<text x="241.9" y="116.4">AE2</text>
<text x="241.9" y="118.7">AE1</text>
<text x="98.8" y="120.9">AJ8</text>
<text x="98.8" y="123.1">AG5</text>
<text x="98.8" y="125.4">AG4</text>
<text x="241.9" y="120.9">AH8</text>
<text x="241.9" y="123.1">AC5</text>
<text x="241.9" y="125.4">AC4</text>
<text x="98.8" y="127.6">AG2</text>
<text x="98.8" y="129.8">AG1</text>
<text x="241.9" y="127.6">AC2</text>
<text x="241.9" y="129.8">AC1</text>
<text x="98.8" y="132.1">AJ7</text>
<text x="98.8" y="134.3">BA5</text>
<text x="98.8" y="136.6">BB5</text>
<text x="241.9" y="132.1">AH7</text>
<text x="241.9" y="134.3">AW6</text>
<text x="241.9" y="136.6">AY6</text>
</g>
<g font-size="2" fill="#004080">
<text x="73.9" y="39.7">ADC_VIN0_N_224_AU4</text>
<text x="74" y="37.5">ADC_VIN0_P_224_AU5</text>
<text x="74" y="41.9">ADC_VIN1_P_224_AU2</text>
<text x="217" y="39.7">ADC_VIN0_N_225_AN4</text>
<text x="217.1" y="37.5">ADC_VIN0_P_225_AN5</text>
<text x="217.1" y="41.9">ADC_VIN1_P_225_AN2</text>
<text x="322.8" y="41.7">GND1</text>
<text x="73.9" y="44.2">ADC_VIN1_N_224_AU1</text>
<text x="79" y="46.4">VCM01_224_AJ11</text>
<text x="217" y="44.2">ADC_VIN1_N_225_AN1</text>
<text x="221.6" y="46.4">VCM01_225_AH11</text>
<text x="322.8" y="46.1">GND2</text>
<text x="73.9" y="50.8">ADC_VIN2_N_224_AR4</text>
<text x="74" y="48.6">ADC_VIN2_P_224_AR5</text>
<text x="74" y="53.1">ADC_VIN3_P_224_AR2</text>
<text x="217.3" y="50.8">ADC_VIN2_N_225_AL4</text>
<text x="217.4" y="48.6">ADC_VIN2_P_225_AL5</text>
<text x="217.4" y="53.1">ADC_VIN3_P_225_AL2</text>
<text x="319.7" y="48.3">SIG</text>
<text x="322.8" y="50.6">GND3</text>
<text x="73.9" y="55.3">ADC_VIN3_N_224_AR1</text>
<text x="74.7" y="59.8">ADC_CLK_P_224_BA3</text>
<text x="79" y="57.6">VCM23_224_AJ10</text>
<text x="217" y="59.8">ADC_CLK_P_225_AW4</text>
<text x="217.3" y="55.3">ADC_VIN3_N_225_AL1</text>
<text x="221.6" y="57.6">VCM23_225_AH10</text>
<text x="322.8" y="55.1">GND4</text>
<text x="74.5" y="62">ADC_CLK_N_224_BB3</text>
<text x="75.9" y="64.3">ADC_REXT_224_AF9</text>
<text x="217.7" y="62">ADC_CLK_N_225_AY4</text>
<text x="322.8" y="68.5">GND1</text>
<text x="319.7" y="75.2">SIG</text>
<text x="322.8" y="72.9">GND2</text>
<text x="322.8" y="77.4">GND3</text>
<text x="322.8" y="81.9">GND4</text>
<text x="74.5" y="113.5">ADC_VIN0_P_226_AJ5</text>
<text x="217.2" y="113.5">ADC_VIN0_P_227_AE5</text>
<text x="74.4" y="115.7">ADC_VIN0_N_226_AJ4</text>
<text x="74.5" y="117.9">ADC_VIN1_P_226_AJ2</text>
<text x="217.1" y="115.7">ADC_VIN0_N_227_AE4</text>
<text x="217.2" y="117.9">ADC_VIN1_P_227_AE2</text>
<text x="74" y="124.6">ADC_VIN2_P_226_AG5</text>
<text x="74.4" y="120.1">ADC_VIN1_N_226_AJ1</text>
<text x="80.2" y="122.4">VCM01_226_AJ8</text>
<text x="217.1" y="120.1">ADC_VIN1_N_227_AE1</text>
<text x="217.1" y="124.6">ADC_VIN2_P_227_AC5</text>
<text x="222.8" y="122.4">VCM01_227_AH8</text>
<text x="73.8" y="126.9">ADC_VIN2_N_226_AG4</text>
<text x="73.8" y="131.3">ADC_VIN3_N_226_AG1</text>
<text x="74" y="129.1">ADC_VIN3_P_226_AG2</text>
<text x="217" y="126.9">ADC_VIN2_N_227_AC4</text>
<text x="217" y="131.3">ADC_VIN3_N_227_AC1</text>
<text x="217.1" y="129.1">ADC_VIN3_P_227_AC2</text>
<text x="74.7" y="135.8">ADC_CLK_P_226_BA5</text>
<text x="80.2" y="133.6">VCM23_226_AJ7</text>
<text x="217" y="135.8">ADC_CLK_P_227_AW6</text>
<text x="222.8" y="133.6">VCM23_227_AH7</text>
<text x="74.5" y="138">ADC_CLK_N_226_BB5</text>
<text x="217.7" y="138">ADC_CLK_N_227_AY6</text>
</g>
<g font-size="2" fill="#f00">
<text x="115.6" y="37.2">ADC224_T0_CH0_P</text>
<text x="115.6" y="39.4">ADC224_T0_CH0_N</text>
<text x="115.6" y="41.7">ADC224_T0_CH1_P</text>
<text x="258.7" y="37.2">ADC225_T1_CH0_P</text>
<text x="258.7" y="39.4">ADC225_T1_CH0_N</text>
<text x="258.7" y="41.7">ADC225_T1_CH1_P</text>
<text x="115.6" y="43.9">ADC224_T0_CH1_N</text>
<text x="115.6" y="46.1">VCM01_224</text>
<text x="258.7" y="43.9">ADC225_T1_CH1_N</text>
<text x="258.7" y="46.1">VCM01_225</text>
<text x="115.6" y="48.3">ADC224_T0_CH2_P</text>
<text x="115.6" y="50.6">ADC224_T0_CH2_N</text>
<text x="115.6" y="52.8">ADC224_T0_CH3_P</text>
<text x="258.7" y="48.3">ADC225_T1_CH2_P</text>
<text x="258.7" y="50.6">ADC225_T1_CH2_N</text>
<text x="258.7" y="52.8">ADC225_T1_CH3_P</text>
<text x="115.6" y="55.1">ADC224_T0_CH3_N</text>
<text x="115.6" y="57.3">VCM23_224</text>
<text x="258.7" y="55.1">ADC225_T1_CH3_N</text>
<text x="258.7" y="57.3">VCM23_225</text>
<text x="272.1" y="58.2">ADC_CLK_225_P</text>
<text x="272.1" y="60.4">ADC_CLK_225_N</text>
<text x="115.6" y="113.2">ADC226_T2_CH0_P</text>
<text x="258.7" y="113.2">ADC227_T3_CH0_P</text>
<text x="115.6" y="115.4">ADC226_T2_CH0_N</text>
<text x="115.6" y="117.6">ADC226_T2_CH1_P</text>
<text x="115.6" y="119.9">ADC226_T2_CH1_N</text>
<text x="258.7" y="115.4">ADC227_T3_CH0_N</text>
<text x="258.7" y="117.6">ADC227_T3_CH1_P</text>
<text x="258.7" y="119.9">ADC227_T3_CH1_N</text>
<text x="115.6" y="122.1">VCM01_226</text>
<text x="115.6" y="124.3">ADC226_T2_CH2_P</text>
<text x="258.7" y="122.1">VCM01_227</text>
<text x="258.7" y="124.3">ADC227_T3_CH2_P</text>
<text x="115.6" y="126.6">ADC226_T2_CH2_N</text>
<text x="115.6" y="128.8">ADC226_T2_CH3_P</text>
<text x="115.6" y="131.1">ADC226_T2_CH3_N</text>
<text x="258.7" y="126.6">ADC227_T3_CH2_N</text>
<text x="258.7" y="128.8">ADC227_T3_CH3_P</text>
<text x="258.7" y="131.1">ADC227_T3_CH3_N</text>
<text x="115.6" y="133.3">VCM23_226</text>
<text x="115.6" y="135.5">CLK104_ADC_REFCLK_P</text>
<text x="115.6" y="137.8">CLK104_ADC_REFCLK_N</text>
<text x="258.7" y="133.3">VCM23_227</text>
</g>
<g font-size="2" fill="#000080">
<text x="316.8" y="38.3">TM14-0084-00</text>
<text x="316.8" y="65.1">TM14-0084-00</text>
<text x="112.9" y="83">2.49K</text>
</g>
<g font-size="2" fill="#008000">
<text x="215.8" y="71.8">XCZU49DR-2FFVF1760E</text>
<text x="72.7" y="74">XCZU49DR-2FFVF1760E</text>
<text x="72.7" y="147.8">XCZU49DR-2FFVF1760E</text>
<text x="215.8" y="147.8">XCZU49DR-2FFVF1760E</text>
</g>
<g font-size="1.6">
<text x="61" y="9.1">5</text>
<text x="140.6" y="9.1">4</text>
<text x="220.2" y="9.1">3</text>
<text x="299.7" y="9.1">2</text>
<text x="379.3" y="9.1">1</text>
<text x="19.6" y="42.6">D</text>
<text x="419.7" y="42.6">D</text>
<text x="19.6" y="105.7">C</text>
<text x="419.7" y="105.7">C</text>
<text x="19.6" y="168.9">B</text>
<text x="419.7" y="168.9">B</text>
<text x="19.6" y="232">A</text>
<text x="419.7" y="232">A</text>
<text x="61" y="263.9">5</text>
<text x="140.6" y="263.9">4</text>
<text x="220.2" y="263.9">3</text>
<text x="299.7" y="263.9">2</text>
<text x="379.3" y="263.9">1</text>
</g>
</svg>
